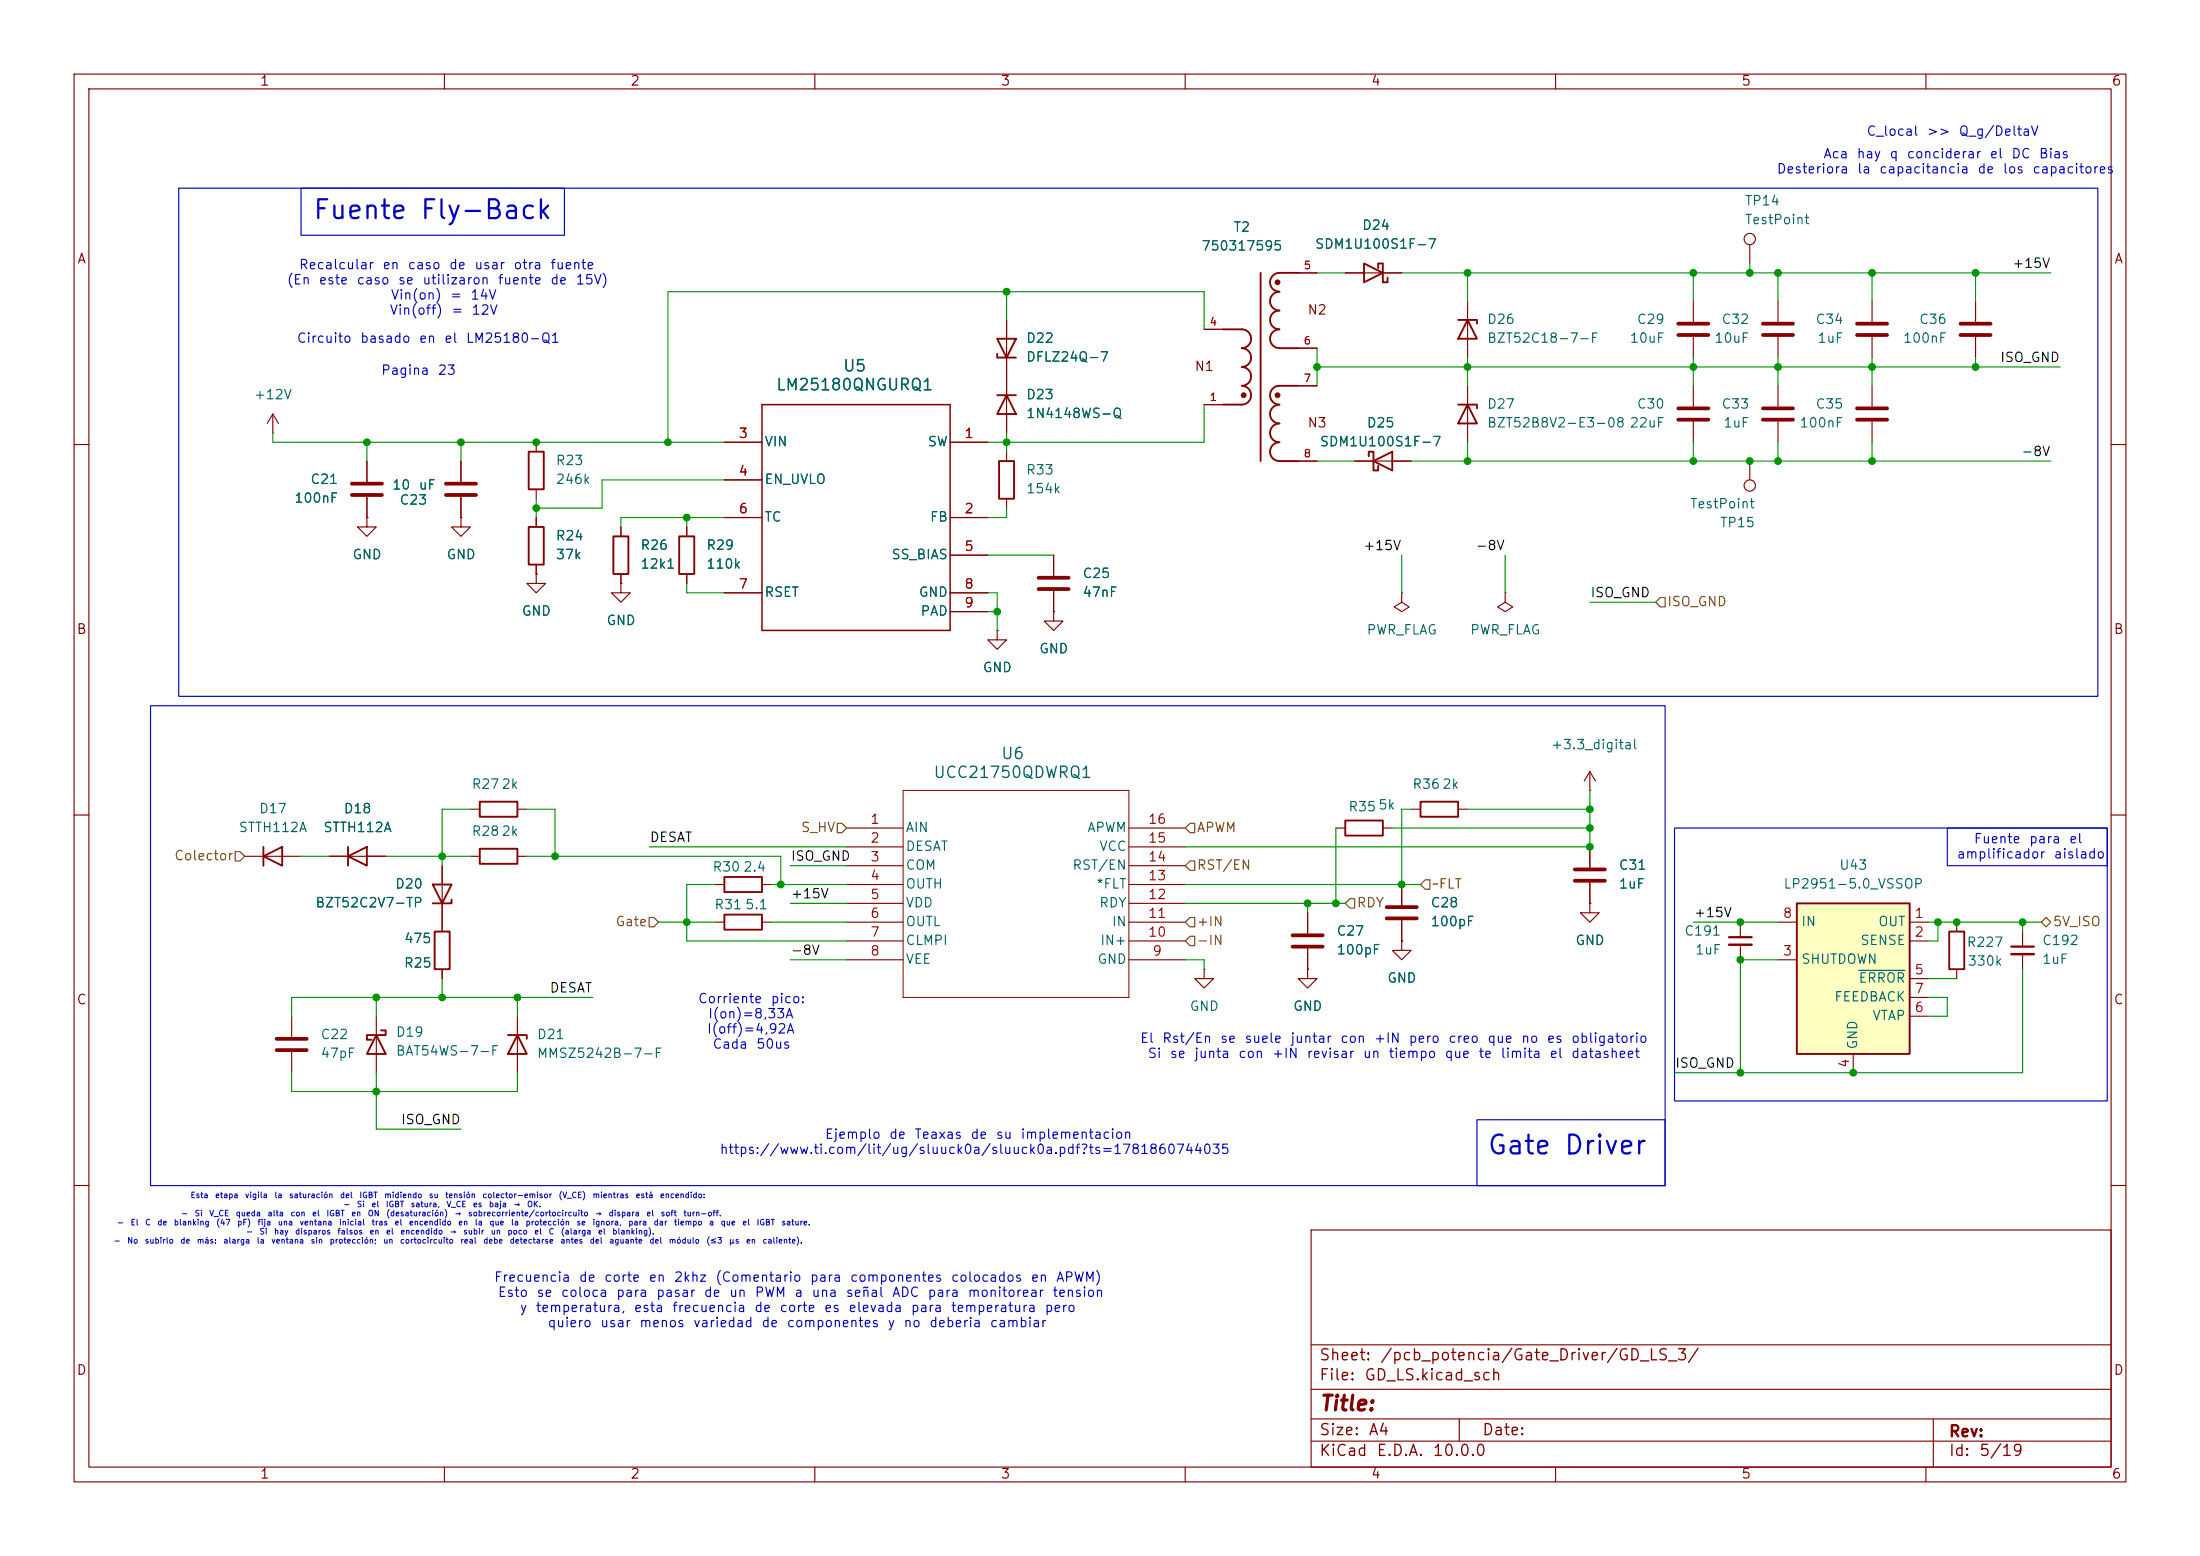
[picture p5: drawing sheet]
<svg xmlns="http://www.w3.org/2000/svg" width="297mm" height="210mm" viewBox="0 0 297 210" stroke-linecap="round" stroke-linejoin="round" font-family="sans-serif">
<g fill="none" stroke="#840000" stroke-width=".15">
<path d="M10 10h277v190h-277zM12 12h273v186h-273zM60 10v2M110 10v2M160 10v2M210 10v2M260 10v2M175.3 36.8h2.5M181.6 36.8h7.6M236.2 33v2.6M36.8 58.4h.1M36.8 55.9l-.7 1.3"/>
<path d="M36.8 55.9l.8 1.3M36.8 55.9v2.5M72.4 59.7v1.3M97.8 59.7h5.1M128.3 59.7h5M135.9 43.2v15.2M162.6 54.6h2.5M162.6 44.5h2.5M175.3 47h2.5M175.3 52.1h2.5M198.1 40.6v7.7M198.1 52.1v7.6"/>
<path d="M228.6 40.6v2.8M228.6 45.5v2.8M228.6 52.1v2.8M228.6 56.9v2.8M240 40.6v2.8M240 45.5v2.8M240 52.1v2.8M240 56.9v2.8M252.7 40.6v2.8M252.7 45.5v2.8M252.7 52.1v2.8M252.7 56.9v2.8"/>
<path d="M266.7 40.6v2.8M266.7 45.5v2.8M10 60h2M49.5 69.9v1.2h1.3l-1.3 1.3-1.2-1.3h1.2M49.5 69.9h.1M49.5 62.2v2.8M49.5 67.1v2.8M62.2 69.9v1.2h1.3l-1.3 1.3-1.2-1.3h1.2M62.2 69.9h.1M62.2 62.2v2.8M62.2 67.1v2.8M72.4 77.5v1.2h1.3l-1.3 1.3-1.3-1.3h1.3"/>
<path d="M72.4 77.5h.1M72.4 66v1.3M72.4 69.9v1.2M72.4 76.2v1.3M83.8 78.7v1.3h1.3l-1.3 1.3-1.3-1.3h1.3M83.8 78.7h.1M83.8 71.1v1.3M83.8 77.5v1.2M92.7 71.1v1.3M92.7 77.5v1.2M97.8 69.9h5.1M97.8 64.8h5.1"/>
<path d="M128.3 69.9h5M128.3 74.9h5M135.9 61v1.2M135.9 67.3v1.3M142.2 74.9v2.8M142.2 79.8v2.8M175.3 62.2h2.5M182.9 62.2h7.6M236.2 62.2v2.6M285 60h2M97.8 80h5.1M128.3 80h5"/>
<path d="M128.3 82.6h5M134.6 85.1v1.3h1.3l-1.3 1.2-1.3-1.2h1.3M134.6 85.1h.1M142.2 82.6v1.2h1.3l-1.3 1.3-1.2-1.3h1.2M142.2 82.6h.1M189.2 80v1.3l1 .6-1 .7-1-.7 1-.6M189.2 80h.1M203.2 80v1.3l1 .6-1 .7-1-.7 1-.6M203.2 80h.1M10 110h2M33 115.6h7.6M44.4 115.6h7.7"/>
<path d="M59.7 116.8v8.9M63.5 109.2h1.3M63.5 115.6h1.3M69.8 109.2h1.3M69.8 115.6h1.3M96.5 119.4h1.3M102.9 119.4h1.2M114.3 111.8h7.6M114.3 119.4h7.6M114.3 114.3h7.6M114.3 116.8h7.6M152.4 111.8h7.6"/>
<path d="M152.4 119.4h7.6M152.4 114.3h7.6M152.4 116.8h7.6M180.3 111.8h1.3M186.7 111.8h1.3M189.2 119.4v2.8M190.5 109.2h1.3M196.8 109.2h1.3M214.6 106.7h.1M214.6 104.1l-.7 1.3M214.6 104.1l.8 1.3M214.6 104.1v2.6"/>
<path d="M214.6 114.3v2.8M214.6 119.1v2.8M285 110h2M39.4 137.2v2.8M50.8 137.2v7.6M59.7 130.8v1.3M69.8 137.2v7.6M96.5 124.5h1.3M102.9 124.5h1.2M114.3 124.5h7.6M114.3 121.9h7.6M114.3 127h7.6"/>
<path d="M114.3 129.5h7.6M152.4 124.5h7.6M152.4 121.9h7.6M152.4 127h7.6M152.4 129.5h7.6M162.6 130.8v1.3h1.2l-1.2 1.3-1.3-1.3h1.3M162.6 130.8h.1M176.5 130.8v1.3h1.3l-1.3 1.3-1.2-1.3h1.2M176.5 130.8h.1M176.5 123.2v2.8M176.5 128v2.8M189.2 127v1.3h1.3l-1.3 1.2-1.2-1.2h1.2"/>
<path d="M189.2 127h.1M189.2 124.2v2.8M214.6 121.9v1.3h1.3l-1.3 1.3-1.2-1.3h1.2M214.6 121.9h.1M234.9 124.5v2M234.9 127.5v2M264.2 124.5v1.2M264.2 130.8v1.3M39.4 142v2.8M10 160h2M177 166h108v32h-108zM285 160h2"/>
<path d="M60 198v2M110 198v2M160 198v2M177 194.5h108M177 191.5h108M177 187.5h108M177 181.5h108M197 191.5v3M210 198v2M260 198v2M261 191.5v6.5"/>
<circle cx="236.2" cy="32.3" r=".76"/>
<circle cx="236.2" cy="65.5" r=".76"/>
</g>
<path d="M102.9 54.6h25.4v30.5h-25.4z" fill="none" stroke="#840000" stroke-width=".2"/>
<g fill="none" stroke="#840000" stroke-width=".25">
<path d="M170.2 36.8v25.4M175.3 36.8h-2.6a1.27 1.27 0 0 0-1.2 1.3 1.27 1.27 0 0 0 1.2 1.3 1.27 1.27 0 0 0-1.2 1.2 1.27 1.27 0 0 0 1.2 1.3 1.27 1.27 0 0 0-1.2 1.3 1.27 1.27 0 0 0 1.2 1.3 1.27 1.27 0 0 0-1.2 1.2 1.27 1.27 0 0 0 1.2 1.3h2.6M184.1 35.6l2.6 1.2-2.6 1.3zM186.1 36.2v-.6h.6v2.5h.6v-.6M134.6 47.8v.5h2.6M134.6 45.7h2.6l-1.3 2.6zM134.6 53.3h2.6M135.9 53.3l1.3 2.6h-2.6zM165.1 44.5h2.5a1.27 1.27 0 0 1 1.3 1.2 1.27 1.27 0 0 1-1.3 1.3 1.27 1.27 0 0 1 1.3 1.3 1.27 1.27 0 0 1-1.3 1.2 1.27 1.27 0 0 1 1.3 1.3 1.27 1.27 0 0 1-1.3 1.3 1.27 1.27 0 0 1 1.3 1.2 1.27 1.27 0 0 1-1.3 1.3h-2.5M175.3 52.1h-2.6a1.27 1.27 0 0 0-1.2 1.2 1.27 1.27 0 0 0 1.2 1.3 1.27 1.27 0 0 0-1.2 1.3 1.27 1.27 0 0 0 1.2 1.3 1.27 1.27 0 0 0-1.2 1.2 1.27 1.27 0 0 0 1.2 1.3 1.27 1.27 0 0 0-1.2 1.3 1.27 1.27 0 0 0 1.2 1.2h2.6M196.8 43.2h2.6v.5M196.8 54.6h2.6v.5"/>
<path d="M198.1 43.2l1.3 2.5h-2.6zM198.1 54.6l1.3 2.6h-2.6zM71.4 61h2v5h-2zM71.4 71.1h2v5.1h-2zM82.8 72.4h2v5.1h-2zM91.7 72.4h2v5.1h-2zM134.9 62.2h2v5.1h-2zM184.8 61.6v-.6h.6v2.5h.7v-.6M185.4 62.2l2.6-1.2v2.5zM35.6 115.6l2.5-1.3v2.5zM35.6 114.3v2.5M47 115.6l2.5-1.3v2.5z"/>
<path d="M47 114.3v2.5M58.4 119.4h2.6l-1.3 2.5zM64.8 108.2h5v2h-5zM64.8 114.6h5v2h-5zM97.8 118.4h5.1v2h-5.1zM181.6 110.7h5.1v2.1h-5.1zM191.8 108.2h5v2h-5zM50.8 139.7l1.3 2.5h-2.6zM51.4 139.1h.7v.6h-2.6v.6h.7M58.7 125.7h2v5.1h-2zM61 121.4v.5h-2.6M68.6 139.7h2.5v.5"/>
<path d="M69.8 139.7l1.3 2.5h-2.5zM97.8 123.4h5.1v2.1h-5.1zM263.1 125.7h2.1v5.1h-2.1z"/>
</g>
<g fill="none" stroke="#840000" stroke-width=".51">
<path d="M226.6 56.6h4M226.6 55.1h4M226.6 45.2h4M226.6 43.7h4M238 56.6h4.1M238 55.1h4.1M238 45.2h4.1M238 43.7h4.1M250.7 56.6h4.1M250.7 55.1h4.1M250.7 45.2h4.1M250.7 43.7h4.1"/>
<path d="M264.7 45.2h4M264.7 43.7h4M47.5 65.3h4.1M47.5 66.8h4.1M60.2 65.3h4.1M60.2 66.8h4.1M140.2 79.5h4.1M140.2 78h4.1M212.6 118.9h4.1M212.6 117.3h4.1M174.5 127.8h4.1M174.5 126.2h4.1"/>
<path d="M187.2 124h4.1M187.2 122.4h4.1M37.3 141.7h4.1M37.3 140.2h4.1"/>
</g>
<path d="M121.9 106.7h30.5v27.9h-30.5z" fill="none" stroke="#840000" stroke-width=".14"/>
<g fill="none" stroke="#840000" stroke-width=".38">
<circle cx="172.5" cy="38.1" r=".2"/>
<circle cx="167.9" cy="53.3" r=".2"/>
<circle cx="172.5" cy="53.3" r=".2"/>
</g>
<path d="M233.4 126.5h3.1" fill="none" stroke="#840000" stroke-width=".3"/>
<path d="M233.4 127.5h3.1" fill="none" stroke="#840000" stroke-width=".33"/>
<path d="M242.6 121.9h15.2v20.3h-15.2z" fill="#ffffc2"/>
<path d="M242.6 121.9h15.2v20.3h-15.2z" fill="none" stroke="#840000" stroke-width=".25"/>
<g fill="none" stroke="#840000" stroke-width=".15">
<path d="M175.3 36.8h2.5M181.6 36.8h2.5M186.7 36.8h2.5M97.8 59.7h5.1M128.3 59.7h5M135.9 43.2v2.5M135.9 48.3v5M135.9 55.9v2.5M162.6 54.6h2.5M162.6 44.5h2.5M175.3 47h2.5M175.3 52.1h2.5"/>
<path d="M49.5 69.9h.1M49.5 62.2v2.8M49.5 67.1v2.8M62.2 69.9h.1M62.2 62.2v2.8M62.2 67.1v2.8M72.4 77.5h.1M72.4 69.9v1.2M72.4 76.2v1.3M83.8 78.7h.1M83.8 71.1v1.3M83.8 77.5v1.2"/>
<path d="M92.7 71.1v1.3M92.7 77.5v1.2M97.8 69.9h5.1M97.8 64.8h5.1M128.3 69.9h5M128.3 74.9h5M142.2 74.9v2.8M142.2 79.8v2.8M175.3 62.2h2.5M182.9 62.2h2.5M188 62.2h2.5M97.8 80h5.1"/>
<path d="M128.3 80h5M128.3 82.6h5M134.6 85.1h.1M142.2 82.6h.1M44.4 115.6h2.6M49.5 115.6h2.6M59.7 116.8v2.6M189.2 119.4v2.8M214.6 114.3v2.8M214.6 119.1v2.8M59.7 121.9v3.8M59.7 130.8v1.3"/>
<path d="M176.5 130.8h.1M176.5 123.2v2.8M176.5 128v2.8M189.2 127h.1M189.2 124.2v2.8M214.6 121.9h.1M240 124.5h2.6M240 129.5h2.6M257.8 124.5h2.5M257.8 127h2.5M257.8 132.1h2.5M257.8 137.2h2.5"/>
<path d="M257.8 134.6h2.5M273 125.7v2.1M273 128.8v2M250.2 142.2v2.6"/>
</g>
<path d="M250.9 131h6.3" fill="none" stroke="#006464" stroke-width=".15"/>
<path d="M271.5 127.8h3.1" fill="none" stroke="#840000" stroke-width=".3"/>
<path d="M271.5 128.8h3.1" fill="none" stroke="#840000" stroke-width=".33"/>
<path d="M224.2 80.6h.6v1.3h-.6l-.7-.6zM31.7 114.9h.7l.6 .7-.6 .6h-.7zM113 111.1h.7l.6 .7-.6 .6h-.7zM160.7 116.2h.6v1.3h-.6l-.7-.7zM160.7 111.1h.6v1.3h-.6l-.7-.6zM192.4 118.7h.6v1.3h-.6l-.6-.6zM87.6 123.8h.7l.6 .7-.6 .6h-.7zM160.7 123.8h.6v1.3h-.6l-.7-.6zM160.7 126.4h.6v1.2h-.6l-.7-.6zM182.2 121.3h.7v1.3h-.7l-.6-.7zM275.6 124.5l.6-.7 .7 .7-.7 .6z" fill="none" stroke="#725600" stroke-width=".15"/>
<g fill="none" stroke="#009600" stroke-width=".15">
<path d="M135.9 39.4v3.8M177.8 36.8h3.8M189.2 36.8h87.7M198.1 36.8v3.8M228.6 36.8v3.8M236.2 35.6v1.2M240 36.8v3.8M252.7 36.8v3.8M266.7 36.8v3.8M36.8 58.4v1.3h61M49.5 59.7v2.5M62.2 59.7v2.5"/>
<path d="M135.9 58.4v2.6M162.6 44.5v-5.1h-72.4v20.3M162.6 54.6v5.1h-29.3M177.8 49.5h100.3M177.8 47v5.1M198.1 48.3v3.8M198.1 59.7v2.5M228.6 48.3v3.8M228.6 59.7v2.5M240 48.3v3.8M240 59.7v2.5M252.7 48.3v3.8"/>
<path d="M252.7 59.7v2.5M266.7 48.3v1.2M72.4 67.3v2.6M92.7 78.7v1.3h5.1M92.7 69.9v1.2M97.8 69.9h-14v1.2M97.8 64.8h-16.5v3.8h-8.9M133.3 74.9h8.9M135.9 68.6v1.3h-2.6M177.8 62.2h5.1M189.2 74.9v5.1M190.5 62.2h86.4"/>
<path d="M203.2 74.9v5.1M133.3 80h1.3v5.1M133.3 82.6h1.3M214.6 81.3h8.9M40.6 115.6h3.8M52.1 115.6h11.4M63.5 109.2h-3.8v7.6M71.1 109.2h3.8v6.4M71.1 115.6h34.3v3.8M87.6 114.3h26.7M96.5 119.4h-3.8v7.6h21.6M104.1 119.4h10.2"/>
<path d="M106.7 116.8h7.6M160 119.4h31.8M180.3 111.8v10.1M188 111.8h26.6M190.5 109.2h-1.3v10.2M198.1 109.2h16.5M214.6 106.7v7.6h-54.6M50.8 134.6v2.6M59.7 132.1v2.5M69.8 134.6v2.6M80 134.6h-40.6v2.6M88.9 124.5h7.6"/>
<path d="M104.1 124.5h10.2M106.7 129.5h7.6M106.7 121.9h7.6M160 129.5h2.6v1.3M160 121.9h21.6M176.5 121.9v1.3M228.6 124.5h11.4M240 129.5h-5.1v15.3M260.3 124.5h15.3M260.3 134.6h2.6v2.6h-2.6M260.3 132.1h3.9M261.6 124.5v2.5h-1.3"/>
<path d="M273 130.8v14h-46.9M273 124.5v1.2M39.4 144.8v2.5h30.4v-2.5M50.8 144.8v7.6h11.4"/>
</g>
<path d="M24.1 25.4h259.1v68.6h-259.1zM40.6 25.4h35.6v6.4h-35.6zM20.3 95.3h204.5v64.7h-204.5zM226.1 111.8h58.4v36.8h-58.4zM262.9 111.8h21.6v5h-21.6zM199.4 151.1h25.4v8.9h-25.4z" fill="none" stroke="#0000c2" stroke-width=".15"/>
<g fill="#009600" stroke="#009600" stroke-width=".14">
<circle cx="49.5" cy="59.7" r=".46"/>
<circle cx="90.2" cy="59.7" r=".46"/>
<circle cx="72.4" cy="59.7" r=".46"/>
<circle cx="62.2" cy="59.7" r=".46"/>
<circle cx="72.4" cy="68.6" r=".46"/>
<circle cx="59.7" cy="134.6" r=".46"/>
<circle cx="59.7" cy="115.6" r=".46"/>
<circle cx="74.9" cy="115.6" r=".46"/>
<circle cx="135.9" cy="39.4" r=".46"/>
<circle cx="92.7" cy="69.9" r=".46"/>
<circle cx="92.7" cy="124.5" r=".46"/>
<circle cx="134.6" cy="82.6" r=".46"/>
<circle cx="135.9" cy="59.7" r=".46"/>
<circle cx="50.8" cy="134.6" r=".46"/>
<circle cx="50.8" cy="147.3" r=".46"/>
<circle cx="69.8" cy="134.6" r=".46"/>
<circle cx="105.4" cy="119.4" r=".46"/>
<circle cx="252.7" cy="62.2" r=".46"/>
<circle cx="236.2" cy="62.2" r=".46"/>
<circle cx="214.6" cy="109.2" r=".46"/>
<circle cx="252.7" cy="36.8" r=".46"/>
<circle cx="240" cy="36.8" r=".46"/>
<circle cx="266.7" cy="49.5" r=".46"/>
<circle cx="266.7" cy="36.8" r=".46"/>
<circle cx="236.2" cy="36.8" r=".46"/>
<circle cx="228.6" cy="49.5" r=".46"/>
<circle cx="198.1" cy="36.8" r=".46"/>
<circle cx="228.6" cy="62.2" r=".46"/>
<circle cx="228.6" cy="36.8" r=".46"/>
<circle cx="198.1" cy="62.2" r=".46"/>
<circle cx="240" cy="62.2" r=".46"/>
<circle cx="264.2" cy="124.5" r=".46"/>
<circle cx="273" cy="124.5" r=".46"/>
<circle cx="180.3" cy="121.9" r=".46"/>
<circle cx="176.5" cy="121.9" r=".46"/>
<circle cx="189.2" cy="119.4" r=".46"/>
<circle cx="234.9" cy="124.5" r=".46"/>
<circle cx="234.9" cy="129.5" r=".46"/>
<circle cx="234.9" cy="144.8" r=".46"/>
<circle cx="214.6" cy="111.8" r=".46"/>
<circle cx="214.6" cy="114.3" r=".46"/>
<circle cx="250.2" cy="144.8" r=".46"/>
<circle cx="261.6" cy="124.5" r=".46"/>
<circle cx="177.8" cy="49.5" r=".46"/>
<circle cx="198.1" cy="49.5" r=".46"/>
<circle cx="240" cy="49.5" r=".46"/>
<circle cx="252.7" cy="49.5" r=".46"/>
</g>
<g font-size="2.5" fill="#0000c2">
<text x="42.1" y="30.2">Fuente</text>
<text x="56.6" y="30.2">Fly-Back</text>
<text x="200.6" y="156.4">Gate</text>
<text x="211" y="156.4">Driver</text>
</g>
<text font-size="2" fill="#840000" x="178" y="190.9">Title:</text>
<g font-size="1.5" fill="#006464">
<text x="104.7" y="53.1">LM25180QNGURQ1</text>
<text x="113.7" y="50.5">U5</text>
<text x="125.9" y="105.4">UCC21750QDWRQ1</text>
<text x="135.1" y="102.8">U6</text>
</g>
<g font-size="1.5" fill="#840000">
<text x="178" y="184">Sheet:</text>
<text x="186.2" y="184">/pcb_potencia/Gate_Driver/GD_LS_3/</text>
<text x="178" y="186.7">File:</text>
<text x="184.1" y="186.7">GD_LS.kicad_sch</text>
<text x="178" y="196.9">KiCad</text>
<text x="178" y="194.1">Size:</text>
<text x="184.7" y="194.1">A4</text>
<text x="185.7" y="196.9">E.D.A.</text>
<text x="193.3" y="196.9">10.0.0</text>
<text x="200" y="194.1">Date:</text>
<text x="263" y="194.3">Rev:</text>
<text x="263" y="196.9">Id:</text>
<text x="267.1" y="196.9">5/19</text>
</g>
<g font-size="1.3" fill="#840000">
<text x="35" y="11.9">1</text>
<text x="85" y="11.9">2</text>
<text x="135" y="11.9">3</text>
<text x="185" y="11.9">4</text>
<text x="235" y="11.9">5</text>
<text x="285" y="11.9">6</text>
<text x="10.3" y="35.9">A</text>
<text x="285.3" y="35.9">A</text>
<text x="176.4" y="42.8">N2</text>
<text x="161.2" y="50.4">N1</text>
<text x="176.4" y="58">N3</text>
<text x="10.3" y="85.9">B</text>
<text x="285.3" y="85.9">B</text>
<text x="10.3" y="135.9">C</text>
<text x="285.3" y="135.9">C</text>
<text x="10.3" y="185.9">D</text>
<text x="285.3" y="185.9">D</text>
<text x="35" y="199.9">1</text>
<text x="85" y="199.9">2</text>
<text x="135" y="199.9">3</text>
<text x="185" y="199.9">4</text>
<text x="235" y="199.9">5</text>
<text x="285" y="199.9">6</text>
</g>
<g font-size="1.3" fill="#0000c2">
<text x="239.8" y="23.7">Desteriora</text>
<text x="246.1" y="21.7">Aca</text>
<text x="250.6" y="21.7">hay</text>
<text x="250.6" y="23.7">la</text>
<text x="251.9" y="18.6">C_local</text>
<text x="253.6" y="23.7">capacitancia</text>
<text x="255" y="21.7">q</text>
<text x="257.3" y="21.7">conciderar</text>
<text x="260" y="18.6">&gt;&gt;</text>
<text x="264.3" y="18.6">Q_g/DeltaV</text>
<text x="266.9" y="23.7">de</text>
<text x="268.5" y="21.7">el</text>
<text x="270.3" y="23.7">los</text>
<text x="271.4" y="21.7">DC</text>
<text x="274.3" y="23.7">capacitores</text>
<text x="275.2" y="21.7">Bias</text>
<text x="38.6" y="38.7">(En</text>
<text x="40.3" y="36.7">Recalcular</text>
<text x="42.9" y="38.7">este</text>
<text x="48.1" y="38.7">caso</text>
<text x="51.5" y="36.7">en</text>
<text x="52.7" y="40.8">Vin(on)</text>
<text x="53.6" y="38.7">se</text>
<text x="54.9" y="36.7">caso</text>
<text x="56.9" y="38.7">utilizaron</text>
<text x="60.5" y="36.7">de</text>
<text x="60.7" y="40.8">=</text>
<text x="63.4" y="40.8">14V</text>
<text x="63.9" y="36.7">usar</text>
<text x="67.1" y="38.7">fuente</text>
<text x="69.2" y="36.7">otra</text>
<text x="74.2" y="36.7">fuente</text>
<text x="74.2" y="38.7">de</text>
<text x="77.6" y="38.7">15V)</text>
<text x="40" y="46.6">Circuito</text>
<text x="48.5" y="46.6">basado</text>
<text x="52.5" y="42.8">Vin(off)</text>
<text x="56.5" y="46.6">en</text>
<text x="59.9" y="46.6">el</text>
<text x="60.8" y="42.8">=</text>
<text x="62.8" y="46.6">LM25180-Q1</text>
<text x="63.6" y="42.8">12V</text>
<text x="51.4" y="50.9">Pagina</text>
<text x="59" y="50.9">23</text>
<text x="264.1" y="116.2">amplificador</text>
<text x="266.4" y="114.1">Fuente</text>
<text x="273.8" y="114.1">para</text>
<text x="277.2" y="116.2">aislado</text>
<text x="279.2" y="114.1">el</text>
<text x="94.1" y="135.7">Corriente</text>
<text x="95.5" y="137.8">I(on)=8,33A</text>
<text x="104" y="135.7">pico:</text>
<text x="95.3" y="139.8">I(off)=4,92A</text>
<text x="96.1" y="141.9">Cada</text>
<text x="102" y="141.9">50us</text>
<text x="153.8" y="141.1">El</text>
<text x="154.9" y="143.1">Si</text>
<text x="156.8" y="141.1">Rst/En</text>
<text x="157.8" y="143.1">se</text>
<text x="161.1" y="143.1">junta</text>
<text x="164.6" y="141.1">se</text>
<text x="167.1" y="143.1">con</text>
<text x="167.9" y="141.1">suele</text>
<text x="171.6" y="143.1">+IN</text>
<text x="174.1" y="141.1">juntar</text>
<text x="176.3" y="143.1">revisar</text>
<text x="180.8" y="141.1">con</text>
<text x="183.9" y="143.1">un</text>
<text x="185.4" y="141.1">+IN</text>
<text x="187.4" y="143.1">tiempo</text>
<text x="190.1" y="141.1">pero</text>
<text x="194.9" y="143.1">que</text>
<text x="195.4" y="141.1">creo</text>
<text x="199.5" y="143.1">te</text>
<text x="200.7" y="141.1">que</text>
<text x="202.5" y="143.1">limita</text>
<text x="205.3" y="141.1">no</text>
<text x="208.7" y="141.1">es</text>
<text x="209.1" y="143.1">el</text>
<text x="212" y="141.1">obligatorio</text>
<text x="212" y="143.1">datasheet</text>
<text x="111.3" y="154">Ejemplo</text>
<text x="119.9" y="154">de</text>
<text x="123.3" y="154">Teaxas</text>
<text x="130.9" y="154">de</text>
<text x="134.3" y="154">su</text>
<text x="137.7" y="154">implementacion</text>
<text x="97.1" y="156.1">https://www.ti.com/lit/ug/sluuck0a/sluuck0a.pdf?ts=1781860744035</text>
<text x="66.6" y="173.3">Frecuencia</text>
<text x="78.1" y="173.3">de</text>
<text x="81.5" y="173.3">corte</text>
<text x="87.5" y="173.3">en</text>
<text x="90.9" y="173.3">2khz</text>
<text x="96.5" y="173.3">(Comentario</text>
<text x="109.2" y="173.3">para</text>
<text x="114.7" y="173.3">componentes</text>
<text x="128.3" y="173.3">colocados</text>
<text x="139.1" y="173.3">en</text>
<text x="142.5" y="173.3">APWM)</text>
<text x="67.1" y="175.4">Esto</text>
<text x="70.1" y="177.4">y</text>
<text x="72.2" y="177.4">temperatura,</text>
<text x="72.3" y="175.4">se</text>
<text x="73.8" y="179.4">quiero</text>
<text x="75.6" y="175.4">coloca</text>
<text x="80.9" y="179.4">usar</text>
<text x="83.1" y="175.4">para</text>
<text x="85.5" y="177.4">esta</text>
<text x="86.2" y="179.4">menos</text>
<text x="88.5" y="175.4">pasar</text>
<text x="90.6" y="177.4">frecuencia</text>
<text x="93.5" y="179.4">variedad</text>
<text x="94.9" y="175.4">de</text>
<text x="98.3" y="175.4">un</text>
<text x="101.7" y="177.4">de</text>
<text x="101.8" y="175.4">PWM</text>
<text x="102.7" y="179.4">de</text>
<text x="105.1" y="177.4">corte</text>
<text x="106.1" y="179.4">componentes</text>
<text x="107.1" y="175.4">a</text>
<text x="109.5" y="175.4">una</text>
<text x="111.2" y="177.4">es</text>
<text x="114.1" y="175.4">señal</text>
<text x="114.4" y="177.4">elevada</text>
<text x="119.7" y="179.4">y</text>
<text x="120.3" y="175.4">ADC</text>
<text x="121.9" y="179.4">no</text>
<text x="122.9" y="177.4">para</text>
<text x="125.1" y="175.4">para</text>
<text x="125.3" y="179.4">deberia</text>
<text x="128.3" y="177.4">temperatura</text>
<text x="130.5" y="175.4">monitorear</text>
<text x="133.5" y="179.4">cambiar</text>
<text x="140.9" y="177.4">pero</text>
<text x="142" y="175.4">tension</text>
</g>
<g font-size="1.3" fill="#006464">
<text x="235.5" y="28">TP14</text>
<text x="162.1" y="34.1">750317595</text>
<text x="166.4" y="31.6">T2</text>
<text x="177.4" y="33.9">SDM1U100S1F-7</text>
<text x="183.8" y="31.3">D24</text>
<text x="235.5" y="30.6">TestPoint</text>
<text x="138.4" y="46.6">D22</text>
<text x="200.7" y="44">D26</text>
<text x="200.7" y="46.6">BZT52C18-7-F</text>
<text x="219.9" y="46.6">10uF</text>
<text x="220.9" y="44">C29</text>
<text x="231.4" y="46.6">10uF</text>
<text x="232.3" y="44">C32</text>
<text x="245" y="44">C34</text>
<text x="245.3" y="46.6">1uF</text>
<text x="256.8" y="46.6">100nF</text>
<text x="259" y="44">C36</text>
<text x="138.4" y="49.1">DFLZ24Q-7</text>
<text x="34.2" y="54.2">+12V</text>
<text x="138.4" y="54.2">D23</text>
<text x="138.4" y="56.7">1N4148WS-Q</text>
<text x="184.4" y="58">D25</text>
<text x="200.7" y="55.5">D27</text>
<text x="200.7" y="58">BZT52B8V2-E3-08</text>
<text x="219.9" y="58">22uF</text>
<text x="220.9" y="55.5">C30</text>
<text x="232.3" y="55.5">C33</text>
<text x="232.6" y="58">1uF</text>
<text x="242.8" y="58">100nF</text>
<text x="245" y="55.5">C35</text>
<text x="41.8" y="65.6">C21</text>
<text x="74.9" y="63.1">R23</text>
<text x="74.9" y="65.6">246k</text>
<text x="103.1" y="65.6">EN_UVLO</text>
<text x="103.1" y="60.6">VIN</text>
<text x="125.2" y="60.6">SW</text>
<text x="138.4" y="64.4">R33</text>
<text x="178.1" y="60.6">SDM1U100S1F-7</text>
<text x="39.6" y="68.2">100nF</text>
<text x="52.8" y="66.4">10</text>
<text x="53.9" y="68.4">C23</text>
<text x="56.4" y="66.4">uF</text>
<text x="103.1" y="70.7">TC</text>
<text x="125.5" y="70.7">FB</text>
<text x="138.4" y="66.9">154k</text>
<text x="228.1" y="68.9">TestPoint</text>
<text x="232.1" y="71.5">TP15</text>
<text x="47.5" y="75.8">GND</text>
<text x="60.2" y="75.8">GND</text>
<text x="74.9" y="75.8">37k</text>
<text x="74.9" y="73.3">R24</text>
<text x="86.4" y="74.5">R26</text>
<text x="86.4" y="77.1">12k1</text>
<text x="95.3" y="74.5">R29</text>
<text x="95.3" y="77.1">110k</text>
<text x="120.3" y="75.8">SS_BIAS</text>
<text x="70.4" y="83.4">GND</text>
<text x="103.1" y="80.9">RSET</text>
<text x="123.9" y="80.9">GND</text>
<text x="124.2" y="83.4">PAD</text>
<text x="146.1" y="78.3">C25</text>
<text x="146.1" y="80.9">47nF</text>
<text x="81.8" y="84.7">GND</text>
<text x="140.2" y="88.5">GND</text>
<text x="184.4" y="86">PWR_FLAG</text>
<text x="198.4" y="86">PWR_FLAG</text>
<text x="132.6" y="91">GND</text>
<text x="209.3" y="101.4">+3.3_digital</text>
<text x="63.6" y="106.8">R27</text>
<text x="67.6" y="106.8">2k</text>
<text x="190.6" y="106.8">R36</text>
<text x="194.6" y="106.8">2k</text>
<text x="32.1" y="112.6">STTH112A</text>
<text x="34.9" y="110.1">D17</text>
<text x="43.6" y="112.6">STTH112A</text>
<text x="46.3" y="110.1">D18</text>
<text x="63.6" y="113.1">R28</text>
<text x="67.6" y="113.1">2k</text>
<text x="122.2" y="112.6">AIN</text>
<text x="146.7" y="112.6">APWM</text>
<text x="181.9" y="109.8">R35</text>
<text x="186" y="109.6">5k</text>
<text x="96.1" y="118">R30</text>
<text x="100.2" y="118">2.4</text>
<text x="122.2" y="115.2">DESAT</text>
<text x="122.2" y="117.7">COM</text>
<text x="144.7" y="117.7">RST/EN</text>
<text x="148.3" y="115.2">VCC</text>
<text x="218.4" y="117.7">C31</text>
<text x="248.2" y="117.7">U43</text>
<text x="42.5" y="122.8">BZT52C2V7-TP</text>
<text x="53.2" y="120.2">D20</text>
<text x="96.4" y="123">R31</text>
<text x="100.5" y="123">5.1</text>
<text x="122.2" y="120.2">OUTH</text>
<text x="122.2" y="122.8">VDD</text>
<text x="122.2" y="125.3">OUTL</text>
<text x="147.9" y="120.2">*FLT</text>
<text x="148.3" y="122.8">RDY</text>
<text x="150" y="125.3">IN</text>
<text x="193" y="125.3">100pF</text>
<text x="193" y="122.8">C28</text>
<text x="218.4" y="120.2">1uF</text>
<text x="240.7" y="120.2">LP2951-5.0_VSSOP</text>
<text x="243.1" y="125.3">IN</text>
<text x="253.5" y="125.3">OUT</text>
<text x="54.4" y="130.9">R25</text>
<text x="54.5" y="127.6">475</text>
<text x="122.2" y="127.9">CLMPI</text>
<text x="122.2" y="130.4">VEE</text>
<text x="148.1" y="130.4">GND</text>
<text x="148.4" y="127.9">IN+</text>
<text x="180.3" y="129.1">100pF</text>
<text x="180.3" y="126.6">C27</text>
<text x="212.6" y="127.9">GND</text>
<text x="227.3" y="126.6">C191</text>
<text x="228.7" y="129.1">1uF</text>
<text x="243.1" y="130.4">SHUTDOWN</text>
<text x="251.1" y="127.9">SENSE</text>
<text x="265.4" y="128.1">R227</text>
<text x="265.5" y="130.7">330k</text>
<text x="275.6" y="127.9">C192</text>
<text x="275.6" y="130.4">1uF</text>
<text x="160.5" y="136.8">GND</text>
<text x="174.5" y="136.8">GND</text>
<text x="187.2" y="132.9">GND</text>
<text x="247.5" y="135.5">FEEDBACK</text>
<text x="250.8" y="132.9">ERROR</text>
<text x="43.2" y="140.6">C22</text>
<text x="43.2" y="143.1">47pF</text>
<text x="53.3" y="140.2">D19</text>
<text x="53.3" y="142.8">BAT54WS-7-F</text>
<text x="72.4" y="143.1">MMSZ5242B-7-F</text>
<text x="72.4" y="140.6">D21</text>
<text x="251.1" y="141.7" transform="rotate(-90 251.1 141.7)">GND</text>
<text x="252.7" y="138">VTAP</text>
</g>
<g font-size="1.3" fill="#0f0f0f">
<text x="271.6" y="36.5">+15V</text>
<text x="269.9" y="49.2">ISO_GND</text>
<text x="272.8" y="61.9">-8V</text>
<text x="183.9" y="74.6">+15V</text>
<text x="199.1" y="74.6">-8V</text>
<text x="214.6" y="80.9">ISO_GND</text>
<text x="87.6" y="114">DESAT</text>
<text x="106.7" y="116.5">ISO_GND</text>
<text x="106.7" y="121.6">+15V</text>
<text x="228.6" y="124.1">+15V</text>
<text x="106.7" y="129.2">-8V</text>
<text x="74.1" y="134.3">DESAT</text>
<text x="226.1" y="144.4">ISO_GND</text>
<text x="54" y="152.1">ISO_GND</text>
</g>
<g font-size="1.3" fill="#a90000">
<text x="99.6" y="59.4">3</text>
<text x="130.1" y="59.4">1</text>
<text x="99.6" y="64.5">4</text>
<text x="99.6" y="69.6">6</text>
<text x="130.1" y="69.6">2</text>
<text x="130.1" y="74.7">5</text>
<text x="99.6" y="79.8">7</text>
<text x="130.1" y="79.8">8</text>
<text x="130.1" y="82.3">9</text>
<text x="117.4" y="111.5">1</text>
<text x="154.9" y="111.5">16</text>
<text x="117.4" y="114">2</text>
<text x="117.4" y="119.1">4</text>
<text x="117.4" y="116.6">3</text>
<text x="154.9" y="116.6">14</text>
<text x="154.9" y="114">15</text>
<text x="154.9" y="119.1">13</text>
<text x="117.4" y="121.7">5</text>
<text x="117.4" y="124.2">6</text>
<text x="154.9" y="124.2">11</text>
<text x="154.9" y="121.7">12</text>
<text x="240.6" y="124.2">8</text>
<text x="258.4" y="124.2">1</text>
<text x="117.4" y="126.7">7</text>
<text x="117.4" y="129.3">8</text>
<text x="154.9" y="126.7">10</text>
<text x="155.5" y="129.3">9</text>
<text x="240.6" y="129.3">3</text>
<text x="258.4" y="126.7">2</text>
<text x="258.4" y="131.8">5</text>
<text x="258.4" y="136.9">6</text>
<text x="258.4" y="134.4">7</text>
<text x="249.9" y="144.2" transform="rotate(-90 249.9 144.2)">4</text>
</g>
<g font-size="1.3" fill="#725600">
<text x="225" y="82.1">ISO_GND</text>
<text x="108" y="112.6">S_HV</text>
<text x="161.5" y="112.6">APWM</text>
<text x="23.4" y="116.4">Colector</text>
<text x="161.5" y="117.7">RST/EN</text>
<text x="83" y="125.3">Gate</text>
<text x="161.5" y="125.3">+IN</text>
<text x="183.1" y="122.8">RDY</text>
<text x="193.2" y="120.2">~FLT</text>
<text x="277.1" y="125.3">5V_ISO</text>
<text x="161.5" y="127.9">-IN</text>
</g>
<g font-size="1" fill="#a90000">
<text x="175.9" y="36.6">5</text>
<text x="163.2" y="44.2">4</text>
<text x="175.9" y="46.7">6</text>
<text x="175.9" y="51.8">7</text>
<text x="163.2" y="54.4">1</text>
<text x="175.9" y="62">8</text>
</g>
<g font-size=".8" fill="#0000c2">
<text x="25.6" y="161.9">Esta</text>
<text x="29" y="161.9">etapa</text>
<text x="33" y="161.9">vigila</text>
<text x="37" y="161.9">la</text>
<text x="38.9" y="161.9">saturación</text>
<text x="45.8" y="161.9">del</text>
<text x="48.4" y="161.9">IGBT</text>
<text x="51.8" y="161.9">midiendo</text>
<text x="57.8" y="161.9">su</text>
<text x="60" y="161.9">tensión</text>
<text x="65.1" y="161.9">colector-emisor</text>
<text x="75.3" y="161.9">(V_CE)</text>
<text x="79.9" y="161.9">mientras</text>
<text x="85.7" y="161.9">está</text>
<text x="89" y="161.9">encendido:</text>
<text x="15.7" y="165.6">-</text>
<text x="17.6" y="165.6">El</text>
<text x="19.5" y="165.6">C</text>
<text x="21.2" y="165.6">de</text>
<text x="23.4" y="165.6">blanking</text>
<text x="24.4" y="164.3">-</text>
<text x="26.2" y="164.3">Si</text>
<text x="28.2" y="164.3">V_CE</text>
<text x="29.1" y="165.6">(47</text>
<text x="31.8" y="164.3">queda</text>
<text x="32" y="165.6">pF)</text>
<text x="33.1" y="166.8">-</text>
<text x="34.7" y="165.6">fija</text>
<text x="35" y="166.8">Si</text>
<text x="36" y="164.3">alta</text>
<text x="36.9" y="166.8">hay</text>
<text x="37.4" y="165.6">una</text>
<text x="39.1" y="164.3">con</text>
<text x="39.8" y="166.8">disparos</text>
<text x="40.4" y="165.6">ventana</text>
<text x="42.1" y="164.3">el</text>
<text x="44" y="164.3">IGBT</text>
<text x="45.5" y="166.8">falsos</text>
<text x="45.7" y="165.6">inicial</text>
<text x="46.3" y="163.1">-</text>
<text x="47.4" y="164.3">en</text>
<text x="48.1" y="163.1">Si</text>
<text x="49.6" y="164.3">ON</text>
<text x="49.8" y="166.8">en</text>
<text x="50.1" y="163.1">el</text>
<text x="50.1" y="165.6">tras</text>
<text x="52" y="163.1">IGBT</text>
<text x="52" y="166.8">el</text>
<text x="52.1" y="164.3">(desaturación)</text>
<text x="53.2" y="165.6">el</text>
<text x="54" y="166.8">encendido</text>
<text x="55.1" y="165.6">encendido</text>
<text x="55.4" y="163.1">satura,</text>
<text x="60.2" y="163.1">V_CE</text>
<text x="60.6" y="166.8">→</text>
<text x="61.3" y="164.3">→</text>
<text x="61.8" y="165.6">en</text>
<text x="62.5" y="166.8">subir</text>
<text x="63.1" y="164.3">sobrecorriente/cortocircuito</text>
<text x="63.8" y="163.1">es</text>
<text x="64" y="165.6">la</text>
<text x="65.9" y="163.1">baja</text>
<text x="66" y="165.6">que</text>
<text x="66.2" y="166.8">un</text>
<text x="68.4" y="166.8">poco</text>
<text x="68.9" y="165.6">la</text>
<text x="69.3" y="163.1">→</text>
<text x="70.9" y="165.6">protección</text>
<text x="71.1" y="163.1">OK.</text>
<text x="72" y="166.8">el</text>
<text x="74" y="166.8">C</text>
<text x="75.6" y="166.8">(alarga</text>
<text x="77.8" y="165.6">se</text>
<text x="79.9" y="165.6">ignora,</text>
<text x="80.3" y="164.3">→</text>
<text x="80.7" y="166.8">el</text>
<text x="82.1" y="164.3">dispara</text>
<text x="82.6" y="166.8">blanking).</text>
<text x="84.8" y="165.6">para</text>
<text x="87.2" y="164.3">el</text>
<text x="88.2" y="165.6">dar</text>
<text x="89.1" y="164.3">soft</text>
<text x="90.9" y="165.6">tiempo</text>
<text x="92.2" y="164.3">turn-off.</text>
<text x="95.6" y="165.6">a</text>
<text x="97.2" y="165.6">que</text>
<text x="100.1" y="165.6">el</text>
<text x="102.1" y="165.6">IGBT</text>
<text x="105.4" y="165.6">sature.</text>
<text x="15.3" y="168">-</text>
<text x="17.1" y="168">No</text>
<text x="19.5" y="168">subirlo</text>
<text x="24.3" y="168">de</text>
<text x="26.5" y="168">más:</text>
<text x="30.1" y="168">alarga</text>
<text x="34.6" y="168">la</text>
<text x="36.6" y="168">ventana</text>
<text x="41.9" y="168">sin</text>
<text x="44.4" y="168">protección;</text>
<text x="51.7" y="168">un</text>
<text x="53.9" y="168">cortocircuito</text>
<text x="62.1" y="168">real</text>
<text x="65.2" y="168">debe</text>
<text x="68.7" y="168">detectarse</text>
<text x="75.6" y="168">antes</text>
<text x="79.5" y="168">del</text>
<text x="82.2" y="168">aguante</text>
<text x="87.6" y="168">del</text>
<text x="90.2" y="168">módulo</text>
<text x="95.3" y="168">(≤3</text>
<text x="98.3" y="168">µs</text>
<text x="100.6" y="168">en</text>
<text x="102.9" y="168">caliente).</text>
</g>
</svg>
